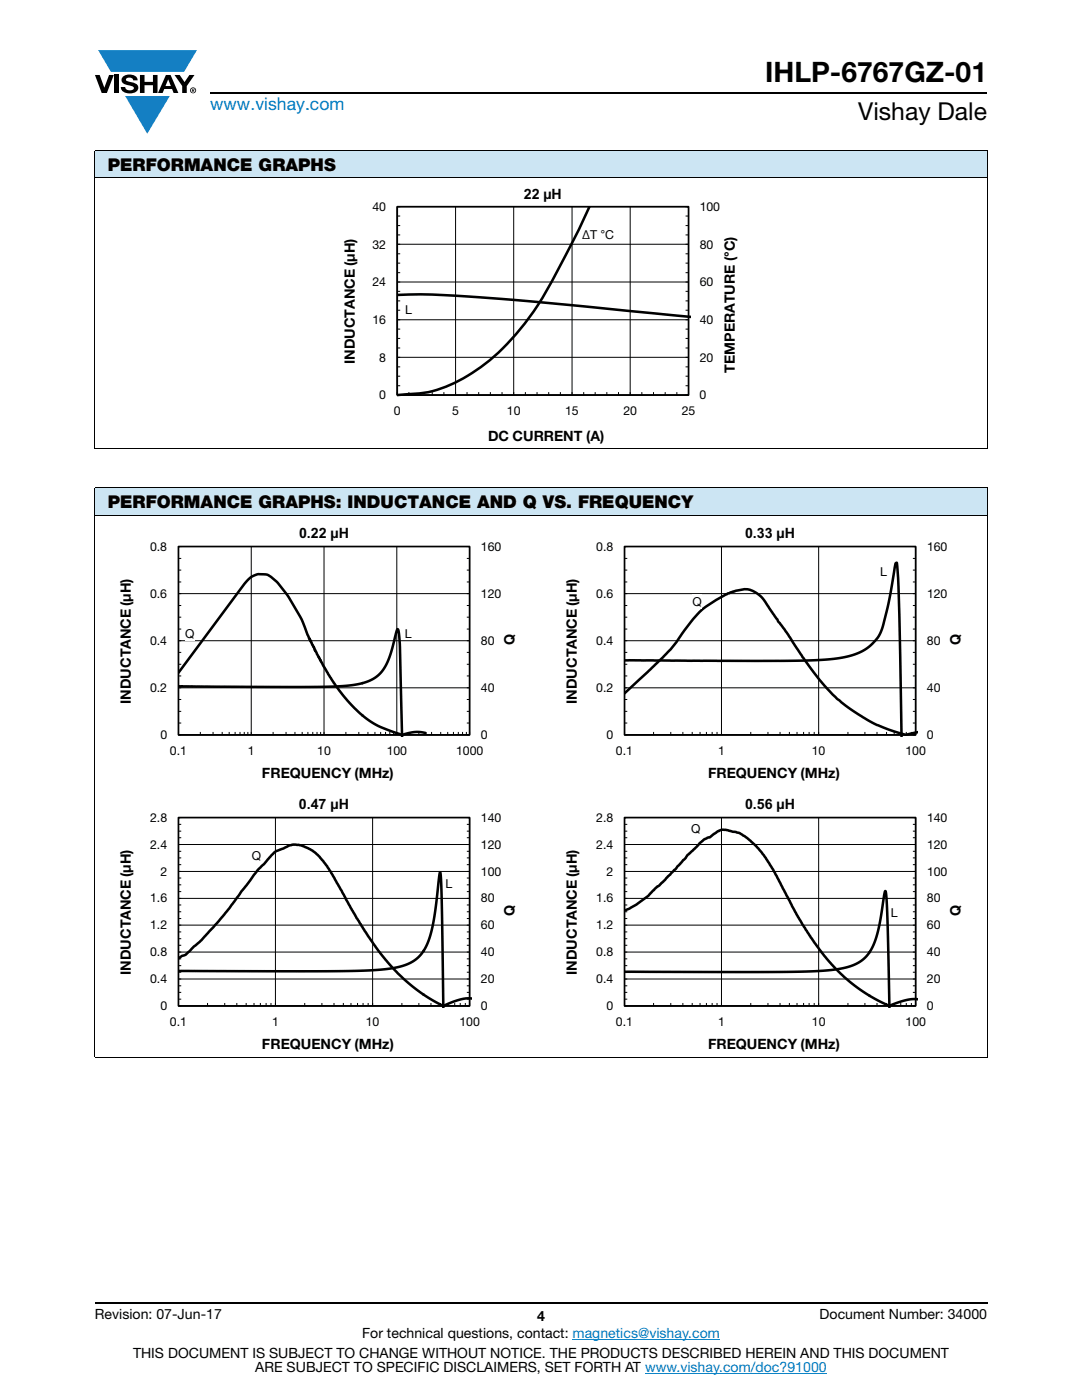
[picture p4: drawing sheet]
<svg xmlns="http://www.w3.org/2000/svg" width="216mm" height="279mm" viewBox="0 0 216 279" stroke-linecap="round" stroke-linejoin="round" font-family="sans-serif">
<g fill="#147fc3">
<path d="M19.6 10h19.7l-2.6 4.3h-1.1h-13.5z"/>
<path d="M25 19.2h8.9l-4.5 7.5z"/>
</g>
<g fill="#000">
<path d="M18.9 15h1l.9 2.5 1-2.5h.9l-1.4 3.6h-1zM22.9 15h.9v3.6h-.9zM24.6 15.3a2.1 2.1 0 0 1 2.8 .3l.1 .4h-.9a.79 .79 0 0 0-.7-.5 .79 .79 0 0 0-.8 .4l.3 .3 1 .2a1.08 1.08 0 0 1 1.2 1 1.08 1.08 0 0 1-1.1 1.2 1.73 1.73 0 0 1-2.4-1.2h.9a.96 .96 0 0 0 .8 .6 .96 .96 0 0 0 .9-.4 1.31 1.31 0 0 0-1.2-.6 1.03 1.03 0 0 1-1.1-.6 1.03 1.03 0 0 1 .2-1.1zM27.9 15h.9v1.3h1.7v-1.3h.9v3.6h-.9v-1.6h-1.7v1.6h-.9zM34.8 15h1.1l.9 1.4 1-1.4h1l-1.5 2.2v1.4h-.9v-1.4z"/>
<path d="M33.6 15.9l.5 1.3h-1.1zM33.1 15l-1.6 3.6h1l.3-.8h1.5l.3 .8h1l-1.6-3.6z"/>
<path d="M38.4 17.8h.2v.2h-.2zM38.3 17.7v.7h.1v-.3l.4 .3-.2-.3 .2-.2-.1-.2z"/>
<path d="M38.1 18a.46 .46 0 0 1 .9 0 .46 .46 0 0 1-.9 0zM37.9 18a.6 .6 0 0 0 1.2 0 .6 .6 0 0 0-1.2 0z"/>
</g>
<path d="M42 18.6h155M18.9 260h178.1" fill="none" stroke="#000" stroke-width=".36"/>
<path d="M114.3 267.3h29.3M128.7 274h36.3" fill="none" stroke="#007ec4" stroke-width=".2"/>
<g fill="#cce5f3">
<path d="M18.9 97.3h178.1v5.5h-178.1z"/>
<path d="M18.9 30h178.1v5.5h-178.1z"/>
</g>
<path d="M18.9 30h178.1M18.9 35.5h178.1M18.9 30.1v5.3M18.9 35.6v53.9M197 30.1v5.3M197 35.6v53.9M18.9 89.6h178.1M18.9 97.3h178.1M18.9 97.4v113.5M197 97.4v113.5M18.9 102.8h178.1M18.9 211h178.1" fill="none" stroke="#000" stroke-width=".2"/>
<path d="M68.5 37.3h79.2v51.4h-79.2z" fill="#fff"/>
<g fill="none" stroke="#000" stroke-width=".2">
<path d="M79.3 41.3h58.1v37.5h-58.1zM79.3 56.3h58.1M79.3 48.7h58.1M79.3 58.1h.6M79.3 54.4h.6M79.3 52.5h.6M79.3 50.7h.6M79.3 46.9h.6M79.3 45h.6M79.3 43.1h.6M90.9 41.3v37.5M102.5 41.3v37.5"/>
<path d="M114.1 41.3v37.5M125.7 41.3v37.5M136.8 58.1h.6M136.8 54.4h.6M136.8 52.5h.6M136.8 50.7h.6M136.8 46.9h.6M136.8 45h.6M136.8 43.1h.6M79.3 71.3h58.1M79.3 63.8h58.1M79.3 77h.6"/>
<path d="M79.3 75.1h.6M79.3 73.2h.6M79.3 69.4h.6M79.3 67.5h.6M79.3 65.7h.6M79.3 61.9h.6M79.3 60h.6M81.6 78.3v.5M83.9 78.3v.5M86.2 78.3v.5M88.6 78.3v.5M93.2 78.3v.5"/>
<path d="M95.5 78.3v.5M97.8 78.3v.5M100.2 78.3v.5M104.8 78.3v.5M107.2 78.3v.5M109.5 78.3v.5M111.8 78.3v.5M116.5 78.3v.5M118.8 78.3v.5M121.1 78.3v.5M123.4 78.3v.5M128.1 78.3v.5"/>
<path d="M130.4 78.3v.5M132.7 78.3v.5M135.1 78.3v.5M136.8 77h.6M136.8 75.1h.6M136.8 73.2h.6M136.8 69.4h.6M136.8 67.5h.6M136.8 65.7h.6M136.8 61.9h.6M136.8 60h.6"/>
</g>
<path d="M79.3 41.3h58.1v37.5h-58.1z" fill="none" stroke="#000" stroke-width=".34"/>
<path d="M79.3 58.9a192.6 192.6 0 0 1 22.5 .9l36 3.4M117.6 41.3a196.9 196.9 0 0 1-10.9 20.5 41.5 41.5 0 0 1-16.5 14.8 22.4 22.4 0 0 1-10.1 2.2h-.8" fill="none" stroke="#000" stroke-width=".51"/>
<g fill="#fff">
<path d="M80.9 60.4h1.3v2.9h-1.3z"/>
<path d="M116.2 45.4h6.5v2.9h-6.5z"/>
<path d="M23.7 104.9h79.6v50.9h-79.6z"/>
</g>
<g fill="none" stroke="#000" stroke-width=".2">
<path d="M35.6 109.1h58.1v37.6h-58.1zM35.6 116.1h.6M35.6 113.8h.6M35.6 111.4h.6M50.1 109.1v37.6M64.7 109.1v37.6M79.2 109.1v37.6M93.1 116.1h.6M93.1 113.8h.6M93.1 111.4h.6M93.7 118.5h-58.1M35.6 139.6h.6"/>
<path d="M35.6 134.9h.6M35.6 132.6h.6M35.6 130.2h.6M35.6 125.5h.6M35.6 123.2h.6M35.6 120.8h.6M93.1 139.6h.6M93.1 134.9h.6M93.1 132.6h.6M93.1 130.2h.6M93.1 125.5h.6M93.1 123.2h.6"/>
<path d="M93.1 120.8h.6M93.7 137.3h-58.1M93.7 127.9h-58.1M35.6 144.3h.6M35.6 142h.6M40 146.1v.6M42.5 146.1v.6M44.3 146.1v.6M45.7 146.1v.6M46.9 146.1v.6M47.9 146.1v.6M48.7 146.1v.6"/>
<path d="M49.5 146.1v.6M54.5 146.1v.6M57.1 146.1v.6M58.9 146.1v.6M60.3 146.1v.6M61.4 146.1v.6M62.4 146.1v.6M63.3 146.1v.6M64 146.1v.6M69 146.1v.6M71.6 146.1v.6M73.4 146.1v.6"/>
<path d="M74.8 146.1v.6M76 146.1v.6M76.9 146.1v.6M77.8 146.1v.6M78.5 146.1v.6M83.6 146.1v.6M86.1 146.1v.6M87.9 146.1v.6M89.3 146.1v.6M90.5 146.1v.6M91.5 146.1v.6M92.3 146.1v.6"/>
<path d="M93.1 146.1v.6M93.1 144.3h.6M93.1 142h.6"/>
</g>
<path d="M35.6 109.1h58.1v37.6h-58.1z" fill="none" stroke="#000" stroke-width=".34"/>
<path d="M35.6 134.3l13.6-18.3 .9-.8 1.2-.6 2 .1 .8 .4 1.2 1 2.3 3.1 2.6 4.4 1.2 3.1 1.3 2.5 .1 .5 3.8 6.6 2.8 3.6 2.9 2.9M72.3 136.3l1.5-.5 1.1-.6 1-.8 .8-1 1.1-2.6 1.5-5.2a5 5 0 0 1 .5 2.7l.4 18.8M72.3 136.3l-3.1 .6-4.6 .2-29-.1M72.3 142.8l3 2 4.3 1.7a1.75 1.75 0 0 0 1.8-.2l1.7-.2 1.8 .2" fill="none" stroke="#000" stroke-width=".51"/>
<g fill="#fff">
<path d="M80.8 124.9h1.4v2.9h-1.4z"/>
<path d="M37 124.9h1.9v2.9h-1.9z"/>
<path d="M112.7 104.9h79.6v50.9h-79.6z"/>
</g>
<g fill="none" stroke="#000" stroke-width=".2">
<path d="M124.6 109.1h58.1v37.6h-58.1zM124.6 118.5h58.1M124.6 116.1h.6M124.6 113.8h.6M124.6 111.4h.6M144 109.1v37.6M163.4 109.1v37.6M182.2 116.1h.5M182.2 113.8h.5M182.2 111.4h.5M182.7 109.1v37.6M124.6 137.3h58.1"/>
<path d="M124.6 127.9h58.1M124.6 139.6h.6M124.6 134.9h.6M124.6 132.6h.6M124.6 130.2h.6M124.6 125.5h.6M124.6 123.2h.6M124.6 120.8h.6M182.2 139.6h.5M182.2 134.9h.5M182.2 132.6h.5M182.2 130.2h.5"/>
<path d="M182.2 125.5h.5M182.2 123.2h.5M182.2 120.8h.5M124.6 144.3h.6M124.6 142h.6M130.4 146.1v.6M133.8 146.1v.6M136.3 146.1v.6M138.1 146.1v.6M139.7 146.1v.6M141 146.1v.6M142.1 146.1v.6"/>
<path d="M143.1 146.1v.6M149.8 146.1v.6M153.2 146.1v.6M155.6 146.1v.6M157.5 146.1v.6M159 146.1v.6M160.3 146.1v.6M161.4 146.1v.6M162.5 146.1v.6M169.2 146.1v.6M172.6 146.1v.6M175 146.1v.6"/>
<path d="M176.9 146.1v.6M178.4 146.1v.6M179.7 146.1v.6M180.8 146.1v.6M181.9 146.1v.6M182.2 144.3h.5M182.2 142h.5"/>
</g>
<path d="M124.6 109.1h58.1v37.6h-58.1z" fill="none" stroke="#000" stroke-width=".34"/>
<path d="M124.6 131.8l31.1 .1 9.1-.3 3.4-.4 2.8-.8 2-1 1.6-1.5a8.3 8.3 0 0 0 2-4.6l1-4.3 1-6.2 .3-.5 .2 2.1 .3 5.3 .5 27.4M124.6 138.4l5.3-4.9 3.9-3.9 4.2-5.6 2.1-2.4 2.8-1.9 2-1.1 2-.7 2.3-.3 1.6 .7 1.4 1.1 9.8 14.2 2.5 3.3 2.5 2.5 3 2.3 3.6 2.3 1.4 .7 4 1.4a3.8 3.8 0 0 0 3.3 .2l.8-.2" fill="none" stroke="#000" stroke-width=".51"/>
<g fill="#fff">
<path d="M175.6 112.6h1.4v2.9h-1.4z"/>
<path d="M138.2 118.5h1.9v2.9h-1.9z"/>
<path d="M23.7 159h79.6v50.9h-79.6z"/>
</g>
<g fill="none" stroke="#000" stroke-width=".2">
<path d="M35.6 163.2h58.1v37.6h-58.1zM35.6 177.9h.6M35.6 176.6h.6M35.6 175.2h.6M35.6 172.6h.6M35.6 171.2h.6M35.6 169.9h.6M35.6 167.2h.6M35.6 165.9h.6M35.6 164.5h.6M55 163.2v37.6M74.4 163.2v37.6"/>
<path d="M93.2 177.9h.5M93.2 176.6h.5M93.2 175.2h.5M93.2 172.6h.5M93.2 171.2h.5M93.2 169.9h.5M93.2 167.2h.5M93.2 165.9h.5M93.2 164.5h.5M93.7 179.3h-58.1M93.7 173.9h-58.1M93.7 168.5h-58.1"/>
<path d="M35.6 199.4h.6M35.6 198.1h.6M35.6 196.7h.6M35.6 194h.6M35.6 192.7h.6M35.6 191.4h.6M35.6 188.7h.6M35.6 187.3h.6M35.6 186h.6M35.6 183.3h.6M35.6 182h.6M35.6 180.6h.6"/>
<path d="M93.2 199.4h.5M93.2 198.1h.5M93.2 196.7h.5M93.2 194h.5M93.2 192.7h.5M93.2 191.4h.5M93.2 188.7h.5M93.2 187.3h.5M93.2 186h.5M93.2 183.3h.5M93.2 182h.5M93.2 180.6h.5"/>
<path d="M93.7 195.4h-58.1M93.7 190h-58.1M93.7 184.6h-58.1M41.4 200.2v.6M44.8 200.2v.6M47.3 200.2v.6M49.1 200.2v.6M50.7 200.2v.6M52 200.2v.6M53.1 200.2v.6M54.1 200.2v.6M60.8 200.2v.6"/>
<path d="M64.2 200.2v.6M66.6 200.2v.6M68.5 200.2v.6M70 200.2v.6M71.3 200.2v.6M72.4 200.2v.6M73.5 200.2v.6M80.2 200.2v.6M83.6 200.2v.6M86 200.2v.6M87.9 200.2v.6M89.4 200.2v.6"/>
<path d="M90.7 200.2v.6M91.8 200.2v.6M92.9 200.2v.6"/>
</g>
<path d="M35.6 163.2h58.1v37.6h-58.1z" fill="none" stroke="#000" stroke-width=".34"/>
<path d="M35.6 191.3l.7-.5 .8-.3 3.1-2.8 2.4-2.6 3.1-3.8 5.7-7.6 3.4-3.6 3-1.4 .9-.2 .9 .1 1.1 .3 1.6 .8 1.1 1 1.1 1.1 1.5 2.2 5.2 9.2 4.3 6.5 4 4.7 2.6 2.3 2.5 1.8M84.5 189.8l1-2.1 .8-2.9 .6-3.2 .9-7.5 .2 .9 .1 4.1 .4 22M84.5 198.5l3.9 2.2 3.5-1.2 1.2-.3 1 .1M84.6 189.7l-1.3 1.5-1.8 1.1-2.3 .8-3.4 .4-10.2 .3h-30" fill="none" stroke="#000" stroke-width=".51"/>
<g fill="#fff">
<path d="M88.9 174.9h1.4v2.9h-1.4z"/>
<path d="M50.2 169.3h1.9v3h-1.9z"/>
<path d="M112.7 159h79.6v50.9h-79.6z"/>
</g>
<g fill="none" stroke="#000" stroke-width=".2">
<path d="M124.6 163.2h58.1v37.6h-58.1zM124.6 179.3h58.1M124.6 173.9h58.1M124.6 168.5h58.1M124.6 177.9h.6M124.6 176.6h.6M124.6 175.2h.6M124.6 172.6h.6M124.6 171.2h.6M124.6 169.9h.6M124.6 167.2h.6M124.6 165.9h.6"/>
<path d="M124.6 164.5h.6M144 163.2v37.6M163.4 163.2v37.6M182.2 177.9h.5M182.2 176.6h.5M182.2 175.2h.5M182.2 172.6h.5M182.2 171.2h.5M182.2 169.9h.5M182.2 167.2h.5M182.2 165.9h.5M182.2 164.5h.5"/>
<path d="M182.7 163.2v37.6M124.6 195.4h58.1M124.6 190h58.1M124.6 184.6h58.1M124.6 199.4h.6M124.6 198.1h.6M124.6 196.7h.6M124.6 194h.6M124.6 192.7h.6M124.6 191.4h.6M124.6 188.7h.6M124.6 187.3h.6"/>
<path d="M124.6 186h.6M124.6 183.3h.6M124.6 182h.6M124.6 180.6h.6M182.2 199.4h.5M182.2 198.1h.5M182.2 196.7h.5M182.2 194h.5M182.2 192.7h.5M182.2 191.4h.5M182.2 188.7h.5M182.2 187.3h.5"/>
<path d="M182.2 186h.5M182.2 183.3h.5M182.2 182h.5M182.2 180.6h.5M130.4 200.2v.6M133.8 200.2v.6M136.3 200.2v.6M138.1 200.2v.6M139.7 200.2v.6M141 200.2v.6M142.1 200.2v.6M143.1 200.2v.6"/>
<path d="M149.8 200.2v.6M153.2 200.2v.6M155.6 200.2v.6M157.5 200.2v.6M159 200.2v.6M160.3 200.2v.6M161.4 200.2v.6M162.5 200.2v.6M169.2 200.2v.6M172.6 200.2v.6M175 200.2v.6M176.9 200.2v.6"/>
<path d="M178.4 200.2v.6M179.7 200.2v.6M180.8 200.2v.6M181.9 200.2v.6"/>
</g>
<path d="M124.6 163.2h58.1v37.6h-58.1z" fill="none" stroke="#000" stroke-width=".34"/>
<path d="M124.6 181.7l2.3-1.1 2.4-1.8 5.5-5.4 2-2.2 .4-.6 3.4-3.1 1.1-.4 1.5-1.2 .8-.3h.9l2.6 .6 1.6 1 1.4 1.3 2.3 2.7 1.5 2.4 3.8 7.3 2 3.6 1.7 2.6 2.7 3.6 1.9 2.2 2.1 2.1 2.6 2.1 2.5 1.7M173.5 190.1l.9-1.7 .7-2.3 1.6-8.3 .2 1.4 .2 3.7 .4 18.2M173.5 198.7l2.6 1.4 1.4 .6 3.4-1.1 1.2-.2h1M173.6 189.9l-1.3 1.5-1.8 1.1-2.4 .7-3.3 .5-9.3 .3-30.9-.1" fill="none" stroke="#000" stroke-width=".51"/>
<g fill="#fff">
<path d="M177.7 180.6h1.4v2.9h-1.4z"/>
<path d="M137.9 164h1.9v2.9h-1.9z"/>
</g>
<text font-size="5.6" x="152.7" y="16.4">IHLP-6767GZ-01</text>
<text font-size="4.9" x="171.3" y="24">Vishay Dale</text>
<text font-size="3.5" fill="#007ec4" x="42" y="21.9">www.vishay.com</text>
<g font-size="3.5">
<text x="21.5" y="34.1">PERFORMANCE GRAPHS</text>
<text x="21.5" y="101.5">PERFORMANCE GRAPHS: INDUCTANCE AND Q VS. FREQUENCY</text>
</g>
<g font-size="2.8">
<text x="104.5" y="39.7">22 µH</text>
<text x="70.8" y="72.7" transform="rotate(-90 70.8 72.7)">INDUCTANCE (μH)</text>
<text x="146.7" y="74.4" transform="rotate(-90 146.7 74.4)">TEMPERATURE (°C)</text>
<text x="97.4" y="88.1">DC CURRENT (A)</text>
<text x="59.7" y="107.3">0.22 µH</text>
<text x="148.7" y="107.3">0.33 µH</text>
<text x="102.7" y="128.8" transform="rotate(-90 102.7 128.8)">Q</text>
<text x="191.7" y="128.8" transform="rotate(-90 191.7 128.8)">Q</text>
<text x="26.1" y="140.5" transform="rotate(-90 26.1 140.5)">INDUCTANCE (μH)</text>
<text x="115.1" y="140.5" transform="rotate(-90 115.1 140.5)">INDUCTANCE (μH)</text>
<text x="52.3" y="155.2">FREQUENCY (MHz)</text>
<text x="141.3" y="155.2">FREQUENCY (MHz)</text>
<text x="59.6" y="161.4">0.47 µH</text>
<text x="148.7" y="161.4">0.56 µH</text>
<text x="102.7" y="182.8" transform="rotate(-90 102.7 182.8)">Q</text>
<text x="191.7" y="182.8" transform="rotate(-90 191.7 182.8)">Q</text>
<text x="26.1" y="194.6" transform="rotate(-90 26.1 194.6)">INDUCTANCE (μH)</text>
<text x="115.1" y="194.6" transform="rotate(-90 115.1 194.6)">INDUCTANCE (μH)</text>
<text x="52.3" y="209.3">FREQUENCY (MHz)</text>
<text x="141.3" y="209.3">FREQUENCY (MHz)</text>
<text x="18.9" y="263.3">Revision: 07-Jun-17</text>
<text x="107.2" y="263.6">4</text>
<text x="163.6" y="263.3">Document Number: 34000</text>
<text x="72.3" y="267.1">For technical questions, contact: magnetics@vishay.com</text>
<text x="26.5" y="271">THIS DOCUMENT IS SUBJECT TO CHANGE WITHOUT NOTICE. THE PRODUCTS DESCRIBED HEREIN AND THIS DOCUMENT</text>
<text x="50.9" y="273.8">ARE SUBJECT TO SPECIFIC DISCLAIMERS, SET FORTH AT www.vishay.com/doc?91000</text>
</g>
<g font-size="2.5">
<text x="74.3" y="42.1">40</text>
<text x="116.2" y="47.8">ΔT °C</text>
<text x="139.6" y="42.1">100</text>
<text x="74.3" y="49.6">32</text>
<text x="139.6" y="49.6">80</text>
<text x="74.3" y="57.1">24</text>
<text x="139.6" y="57.1">60</text>
<text x="74.3" y="64.6">16</text>
<text x="80.9" y="62.7">L</text>
<text x="139.6" y="64.6">40</text>
<text x="75.7" y="72.2">8</text>
<text x="139.6" y="72.1">20</text>
<text x="75.7" y="79.7">0</text>
<text x="78.6" y="82.8">0</text>
<text x="90.2" y="82.8">5</text>
<text x="101.2" y="82.8">10</text>
<text x="112.8" y="82.8">15</text>
<text x="124.4" y="82.8">20</text>
<text x="136" y="82.8">25</text>
<text x="139.6" y="79.7">0</text>
<text x="30" y="109.9">0.8</text>
<text x="96" y="109.9">160</text>
<text x="119" y="109.9">0.8</text>
<text x="185" y="109.9">160</text>
<text x="30" y="119.3">0.6</text>
<text x="96" y="119.3">120</text>
<text x="119" y="119.3">0.6</text>
<text x="175.6" y="114.9">L</text>
<text x="185" y="119.3">120</text>
<text x="138.2" y="120.9">Q</text>
<text x="30" y="128.7">0.4</text>
<text x="37" y="127.2">Q</text>
<text x="80.8" y="127.2">L</text>
<text x="96" y="128.7">80</text>
<text x="119" y="128.7">0.4</text>
<text x="185" y="128.7">80</text>
<text x="30" y="138.1">0.2</text>
<text x="96" y="138.1">40</text>
<text x="119" y="138.1">0.2</text>
<text x="185" y="138.1">40</text>
<text x="32" y="147.5">0</text>
<text x="95.9" y="147.5">0</text>
<text x="121" y="147.5">0</text>
<text x="185" y="147.5">0</text>
<text x="33.9" y="150.6">0.1</text>
<text x="49.4" y="150.6">1</text>
<text x="63.3" y="150.6">10</text>
<text x="77.2" y="150.6">100</text>
<text x="91" y="150.6">1000</text>
<text x="122.9" y="150.6">0.1</text>
<text x="143.3" y="150.6">1</text>
<text x="162" y="150.6">10</text>
<text x="180.7" y="150.6">100</text>
<text x="30" y="164">2.8</text>
<text x="96" y="164">140</text>
<text x="119" y="164">2.8</text>
<text x="137.9" y="166.3">Q</text>
<text x="185" y="164">140</text>
<text x="30" y="169.4">2.4</text>
<text x="50.2" y="171.7">Q</text>
<text x="96" y="169.4">120</text>
<text x="119" y="169.4">2.4</text>
<text x="185" y="169.4">120</text>
<text x="32" y="174.7">2</text>
<text x="88.9" y="177.2">L</text>
<text x="96" y="174.7">100</text>
<text x="121" y="174.7">2</text>
<text x="185" y="174.7">100</text>
<text x="30" y="185.5">1.2</text>
<text x="30" y="180.1">1.6</text>
<text x="96" y="185.5">60</text>
<text x="96" y="180.1">80</text>
<text x="119" y="185.5">1.2</text>
<text x="119" y="180.1">1.6</text>
<text x="177.7" y="183">L</text>
<text x="185" y="185.5">60</text>
<text x="185" y="180.1">80</text>
<text x="30" y="190.8">0.8</text>
<text x="96" y="190.8">40</text>
<text x="119" y="190.8">0.8</text>
<text x="185" y="190.8">40</text>
<text x="30" y="196.2">0.4</text>
<text x="96" y="196.2">20</text>
<text x="119" y="196.2">0.4</text>
<text x="185" y="196.2">20</text>
<text x="32" y="201.6">0</text>
<text x="96" y="201.6">0</text>
<text x="121" y="201.6">0</text>
<text x="185" y="201.6">0</text>
<text x="33.9" y="204.7">0.1</text>
<text x="54.3" y="204.7">1</text>
<text x="73" y="204.7">10</text>
<text x="91.7" y="204.7">100</text>
<text x="122.9" y="204.7">0.1</text>
<text x="143.3" y="204.7">1</text>
<text x="162" y="204.7">10</text>
<text x="180.7" y="204.7">100</text>
</g>
</svg>
